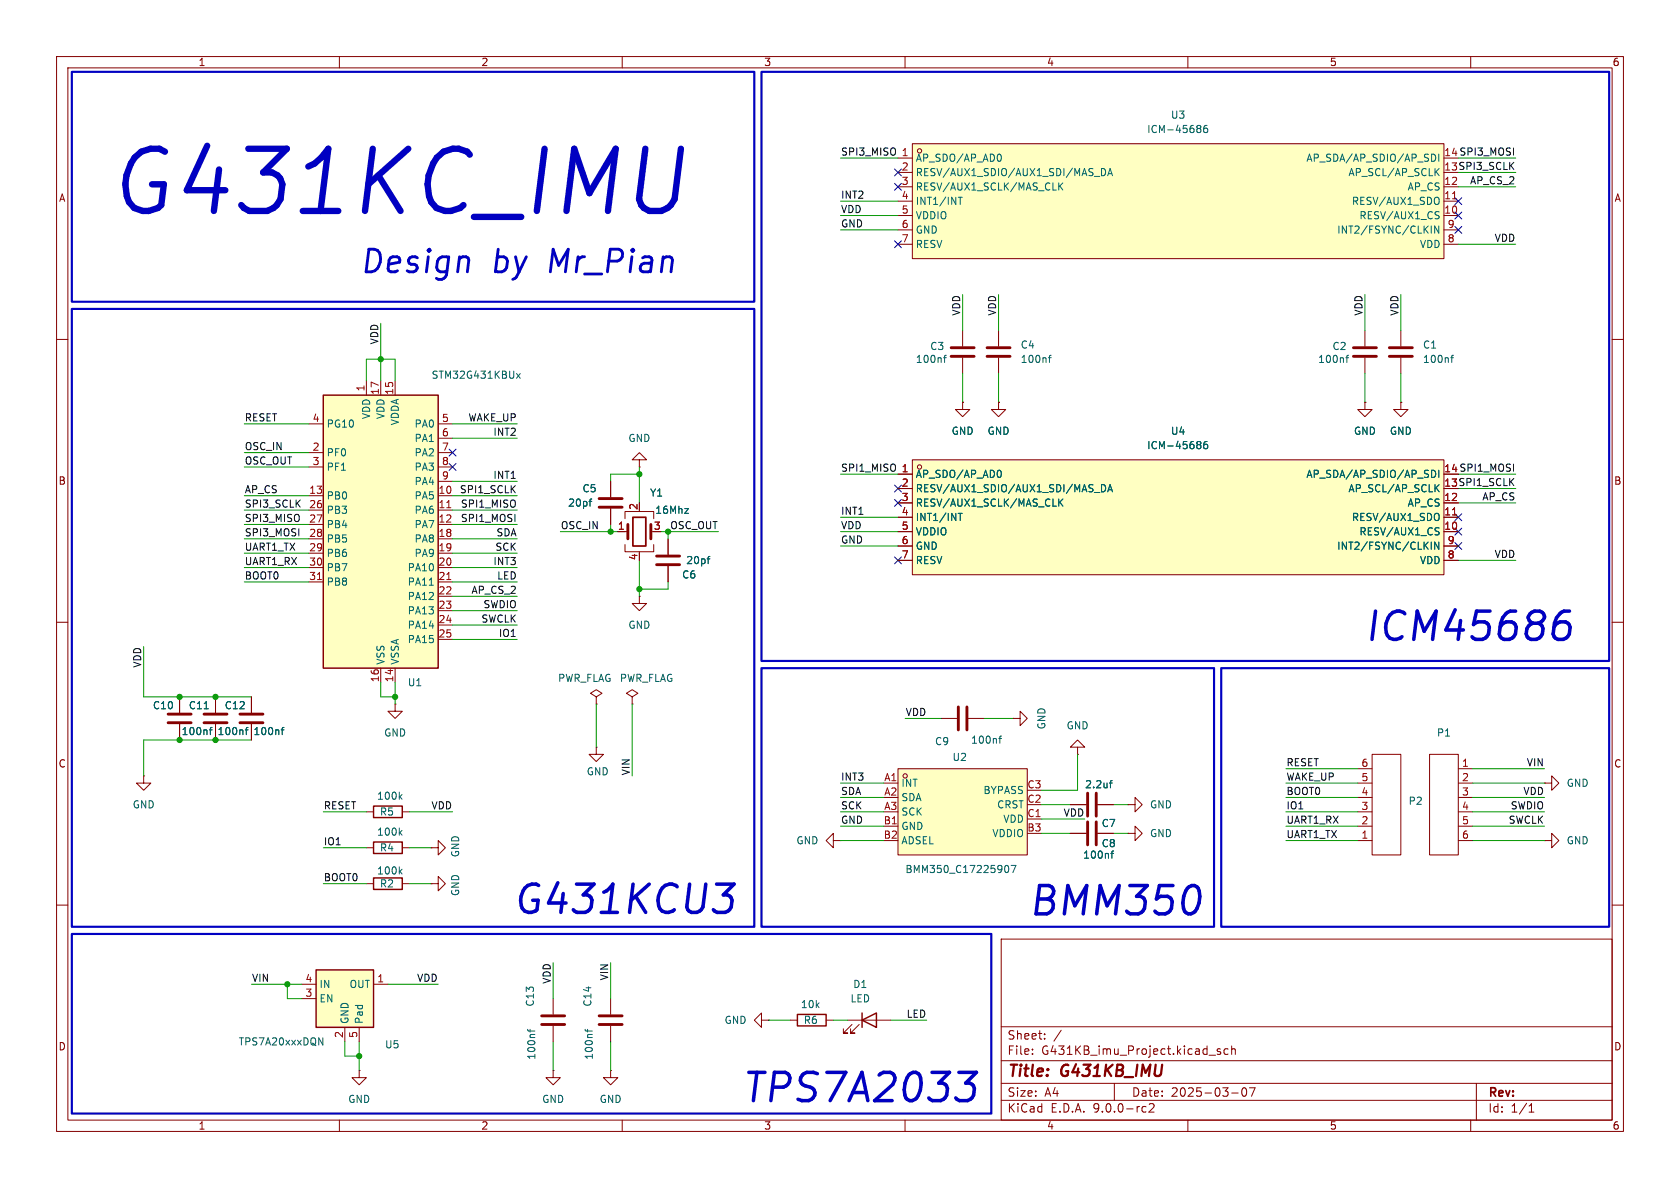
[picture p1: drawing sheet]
<svg xmlns="http://www.w3.org/2000/svg" width="297mm" height="210mm" viewBox="0 0 297 210" stroke-linecap="round" stroke-linejoin="round" font-family="sans-serif">
<g fill="none" stroke="#840000" stroke-width=".18">
<path d="M10 10h277v190h-277zM12 12h273v186h-273zM60 10v2M110 10v2M160 10v2M210 10v2M260 10v2M170.2 58.4v2.8M176.5 58.4v2.8M241.3 58.4v2.8M247.6 58.4v2.8M10 60h2"/>
<path d="M170.2 71.1v1.3h1.2l-1.2 1.3-1.3-1.3h1.3M170.2 71.1h.1M170.2 63.2v2.8M176.5 71.1v1.3h1.3l-1.3 1.3-1.2-1.3h1.2M176.5 71.1h.1M176.5 63.2v2.8M241.3 71.1v1.3h1.3l-1.3 1.3-1.3-1.3h1.3M241.3 71.1h.1M241.3 63.2v2.8M247.6 71.1v1.3h1.3l-1.3 1.3-1.2-1.3h1.2M247.6 71.1h.1M247.6 63.2v2.8"/>
<path d="M285 60h2M109.2 94h1.8M110.5 91.7v-1.3h5.1v1.3M110.5 96.3v1.2h5.1v-1.2M113 97.5v.3M118.1 95.3v2.7M10 110h2M113 105.4v1.3h1.3l-1.3 1.3-1.2-1.3h1.2M113 105.4h.1M118.1 100.1v2.8M285 110h2M25.4 137.2v1.2h1.3l-1.3 1.3-1.3-1.3h1.3"/>
<path d="M25.4 137.2h.1M69.8 124.5v1.2h1.3l-1.3 1.3-1.2-1.3h1.2M69.8 124.5h.1M240 135.9h2.6M240 138.4h2.6M242.6 133.4h5v17.7h-5zM252.7 133.4h5.1v17.7h-5.1zM257.8 135.9h2.5M257.8 138.4h2.5M273 138.4h1.3v-1.2l1.3 1.2-1.3 1.3v-1.3M273 138.4h.1M64.8 143.5h1.2"/>
<path d="M64.8 149.9h1.2M71.1 143.5h1.3M71.1 149.9h1.3M76.2 149.9h1.3v1.2l1.2-1.2-1.2-1.3v1.3M76.2 149.9h.1M240 141h2.6M240 143.5h2.6M240 146.1h2.6M240 148.6h2.6M257.8 141h2.5M257.8 143.5h2.5M257.8 146.1h2.5"/>
<path d="M257.8 148.6h2.5M273 148.6h1.3v-1.3l1.3 1.3-1.3 1.3v-1.3M273 148.6h.1M10 160h2M97.8 176.5v2.8M107.9 176.5v2.8M177 166h108v32h-108zM285 160h2M60 198v2M97.8 189.2v1.3h1.3l-1.3 1.3-1.3-1.3h1.3M97.8 189.2h.1M97.8 181.4v2.8"/>
<path d="M107.9 189.2v1.3h1.3l-1.3 1.3-1.2-1.3h1.2M107.9 189.2h.1M107.9 181.4v2.8M110 198v2M160 198v2M177 194.5h108M177 191.5h108M177 187.5h108M177 181.5h108M182.5 186.3v.1M182.5 185.5v.1M184.7 183.6v.1"/>
<path d="M184.7 182.8v.1M187.6 182.1l-1.3 2M197 191.5v3M202.2 195.6l.4 .1M202.6 196.5l-.4 .1M203.2 195.2l.5-.1 .3 .1v.3l-.9 1.1h.9M210 198v2M213.7 186.5h1.2M215.7 185.5l-.3-.1-.2 .2v.2l.5 .2v.3h-.5M217.1 185.5l-.4-.1-.3 .3v.4l.1 .2h.6M217.7 193.2h1.2M217.7 185.5l.3-.1 .3 .1 .1 .9"/>
<path d="M217.7 184.9v1.5M219.7 192.4l.2-.1a.81 .81 0 0 1 .6 .6 .81 .81 0 0 1-.3 .8l-.2 .1a.81 .81 0 0 1-.3-1.4zM220.9 192.3h1l-.7 1.5M260 198v2M261 191.5v6.5M270.3 196.6h.9M270.3 195.5l.4-.4v1.5"/>
</g>
<g fill="none" stroke="#840000" stroke-width=".51">
<path d="M168.1 61.5h4.1M168.1 63h4.1M174.5 61.5h4.1M174.5 63h4.1M239.3 61.5h4M239.3 63h4M245.6 61.5h4.1M245.6 63h4.1M111 92.7v2.6M115.1 92.7v2.6M116.1 99.8h4M116.1 98.3h4"/>
<path d="M95.8 179.6h4M105.9 179.6h4.1M95.8 181.1h4M105.9 181.1h4.1"/>
</g>
<path d="M111.9 91.4h2.3v5.1h-2.3z" fill="none" stroke="#840000" stroke-width=".3"/>
<g fill="none" stroke="#006464" stroke-width=".18">
<path d="M166.8 63.2h.5M167.3 62.8l-.3 .2v1.1M185.3 63.2h.5M185.8 62.8l-.3 .2v1.1M237.9 63.2h.5M238.4 62.8l-.3 .2v1.1M256.5 63.2h.5M257 62.8l-.3 .2v1.1M121 89.9h.7l-.7 .8h.7M125 98.8h.5M125.5 98.4h-.2M70.7 147.2l.4 .4"/>
<path d="M70.7 140.8l.4 .5M71.1 146.8l-.5 .5M71.1 140.4l-.5 .5M93.3 182l.2 .3h1.1M93.7 182v.4M103.4 182l.2 .3h1.1M103.9 182v.4"/>
</g>
<path d="M66 148.8h5.1v2.1h-5.1zM66 142.5h5.1v2h-5.1z" fill="none" stroke="#840000" stroke-width=".25"/>
<path d="M161.3 81.3h94v20.3h-94z" fill="#ffffc2"/>
<g fill="none" stroke="#840000" stroke-width=".18">
<path d="M158.7 83.8h2.6M158.7 86.4h2.6M158.7 88.9h2.6M158.7 91.4h2.6M158.7 94h2.6M158.7 96.5h2.6M158.7 99.1h2.6M161.3 81.3h94v20.3h-94zM255.3 88.9h2.5M255.3 91.4h2.5M255.3 94h2.5M255.3 96.5h2.5"/>
<path d="M255.3 99.1h2.5"/>
<circle cx="162.6" cy="82.6" r=".38"/>
</g>
<g fill="none" stroke="#006464" stroke-width=".18">
<path d="M211.8 78h.3l.2 .3-.2 .3M211.8 78.6h.3M212.1 78.6l.2 .2v.3l-.1 .2h-.4M213.4 78l-.4 .1a.86 .86 0 0 0 0 1.2l.5-.1v-.4l-.2-.3-.4 .1-.1 .2M169.4 90.7h.7M169.8 90.7v1.3M176.7 83.1a.79 .79 0 0 1 0 1.3M186.1 89.5h.7M187.2 88.2v1.3M187.4 88.8l.5 .7M187.9 88.2l-.7 .7M194.7 85.7a.64 .64 0 0 1 .8 .6 .64 .64 0 0 1-.8 .6z"/>
<path d="M195.8 86.9l.4-1.2 .5 1.2M195.9 86.6h.7M253 95.8v1.3M253.1 83.1a.64 .64 0 0 1 .7 .7 .64 .64 0 0 1-.7 .6M253.9 86.2l.5 .7M253.9 93.9l.4 .1 .1 .3-.2 .3h-.3M253.9 93.3l.5 .1M254.1 90.7l.1 .1a.81 .81 0 0 1-.1 1.2M254.4 83.1v1.3M254.4 95.8v1.3l-.8-1.3v1.3M254.4 85.7l-.7 .7"/>
</g>
<path d="M256.8 91h.7" fill="none" stroke="#a90000" stroke-width=".18"/>
<path d="M161.3 25.4h94v20.3h-94z" fill="#ffffc2"/>
<g fill="none" stroke="#840000" stroke-width=".18">
<path d="M158.7 27.9h2.6M158.7 30.5h2.6M158.7 33h2.6M158.7 35.6h2.6M158.7 38.1h2.6M161.3 25.4h94v20.3h-94zM255.3 33h2.5M255.3 35.6h2.5M255.3 38.1h2.5M158.7 40.6h2.6M158.7 43.2h2.6M255.3 40.6h2.5"/>
<path d="M255.3 43.2h2.5M107.9 85.1v2.8M107.9 89.9v2.8M38.1 123.2v2.8M38.1 128v2.8M105.4 132.1v1.3h-1.3l1.3 1.2 1.3-1.2h-1.3M105.4 132.1h.1M105.4 123.2l1-.6-1-.7-1 .7 1 .6v1.3M105.4 124.5h.1M111.8 123.2l1-.6-1-.7-1.1 .7 1.1 .6v1.3M111.8 124.5h.1M179.1 127h1.2v-1.3l1.3 1.3-1.3 1.3v-1.3"/>
<path d="M179.1 127h.1M190.5 132.1h1.3l-1.3-1.3-1.3 1.3h1.3v1.3M190.5 133.4h.1M64.8 156.2h1.2M71.1 156.2h1.3M76.2 156.2h1.3v-1.3l1.2 1.3-1.2 1.3v-1.3M76.2 156.2h.1M139.7 180.3h1.3M146 180.3h1.3M149.9 180.3h7.6M150.6 181.1l-1.5 1.5h.8h-.8v-.7M151.9 181.1l-1.5 1.5h.7h-.7v-.7"/>
<circle cx="162.6" cy="26.7" r=".38"/>
</g>
<g fill="none" stroke="#006464" stroke-width=".18">
<path d="M169.4 34.9h.7M169.8 34.9v1.2M176.7 27.2a.79 .79 0 0 1 0 1.3M186.1 33.6h.7M187.2 32.3v1.3M187.4 32.9l.5 .7M187.9 32.3l-.7 .8M194.7 29.8a.64 .64 0 0 1 .8 .6 .64 .64 0 0 1-.8 .7zM195.8 31.1l.4-1.3 .5 1.3M195.9 30.7h.7M211.8 22.2h.3l.2 .2-.2 .3M211.8 22.7h.3"/>
<path d="M212.1 22.7l.2 .3v.2l-.1 .2h-.4M213.4 22.2h-.4a.86 .86 0 0 0 0 1.2l.5-.1v-.4l-.2-.2h-.4l-.1 .2M253 39.9v1.3M253.1 27.2a.64 .64 0 0 1 .7 .7 .64 .64 0 0 1-.7 .6M253.9 30.3l.5 .8M253.9 38l.4 .1 .1 .3-.2 .3h-.3M253.9 37.4l.5 .1M254.1 34.9h.1a.81 .81 0 0 1-.1 1.2M254.4 27.2v1.3M254.4 39.9v1.3l-.8-1.3v1.3M254.4 29.8l-.7 .7M104.1 88.6h.5"/>
<path d="M104.6 88.2l-.2 .1M36.1 125.3h.7M43.4 129h.4M43.8 128.6l-.3 .2v1.1M70.7 154l.4 .5M71.1 153.7l-.5 .4"/>
</g>
<path d="M256.8 35.1h.7" fill="none" stroke="#a90000" stroke-width=".18"/>
<path d="M66 155.2h5.1v2h-5.1zM141 179.3h5v2.1h-5zM152.4 179.1v2.5M152.4 180.3l2.5-1.2v2.5z" fill="none" stroke="#840000" stroke-width=".25"/>
<path d="M105.9 88.1h4.1M105.9 89.7h4.1M36.1 126.2h4M36.1 127.8h4" fill="none" stroke="#840000" stroke-width=".51"/>
<path d="M55.9 171.5h10.1v10.1h-10.1z" fill="#ffffc2"/>
<path d="M55.9 171.5h10.1v10.1h-10.1z" fill="none" stroke="#840000" stroke-width=".25"/>
<g fill="none" stroke="#840000" stroke-width=".18">
<path d="M113 81.3h1.3l-1.3-1.3-1.2 1.3h1.2v1.3M113 82.6h.1M31.7 123.2v2.8M31.7 128v2.8M44.4 123.2v2.8M44.4 128v2.8M189.2 142.2h2.8M194.1 142.2h2.7M53.3 174h2.6M53.3 176.5h2.6M66 174h2.6M61 181.6v2.6"/>
<path d="M63.5 189.2v1.3h1.3l-1.3 1.3-1.3-1.3h1.3M63.5 189.2h.1M63.5 181.6v2.6M134.6 180.3v-1.2l-1.3 1.2 1.3 1.3v-1.3h1.3M135.9 180.3h.1"/>
</g>
<path d="M37 129h.5M37.5 128.6l-.3 .2v1.1M49.7 129h.5M50.2 128.6l-.3 .2v1.1M196.1 138.4h.5M196.6 138l-.3 .2v1.1M56.3 183.5l.8 1.2v-1.2" fill="none" stroke="#006464" stroke-width=".18"/>
<path d="M29.7 126.2h4.1M29.7 127.8h4.1M42.4 126.2h4.1M42.4 127.8h4.1M192.3 140.2v4.1M193.8 140.2v4.1" fill="none" stroke="#840000" stroke-width=".51"/>
<path d="M57.1 69.9h20.4v48.2h-20.4z" fill="#ffffc2"/>
<path d="M57.1 69.9h20.4v48.2h-20.4z" fill="none" stroke="#840000" stroke-width=".25"/>
<g fill="none" stroke="#840000" stroke-width=".18">
<path d="M54.6 74.9h2.5M64.8 67.3v2.6M67.3 67.3v2.6M69.8 67.3v2.6M77.5 74.9h2.5M77.5 77.5h2.5M54.6 80h2.5M54.6 82.6h2.5M54.6 87.6h2.5M54.6 90.2h2.5M54.6 92.7h2.5M54.6 95.3h2.5"/>
<path d="M54.6 97.8h2.5M77.5 80h2.5M77.5 82.6h2.5M77.5 87.6h2.5M77.5 90.2h2.5M77.5 92.7h2.5M77.5 95.3h2.5M77.5 97.8h2.5M77.5 85.1h2.5M54.6 100.3h2.5M54.6 102.9h2.5M67.3 118.1v2.6"/>
<path d="M69.8 118.1v2.6M77.5 100.3h2.5M77.5 102.9h2.5M77.5 105.4h2.5M77.5 108h2.5M77.5 110.5h2.5M77.5 113h2.5M147.3 148.6v-1.3l-1.3 1.3 1.3 1.3v-1.3h1.3M148.6 148.6h.1"/>
</g>
<path d="M79 89.8h.7M56.1 102.5h.7M79 102.5h.7" fill="none" stroke="#a90000" stroke-width=".18"/>
<path d="M91.3 66l.7 .9M92 66l-.7 .9M75.9 103.4h.7" fill="none" stroke="#006464" stroke-width=".18"/>
<path d="M158.7 135.9h22.9v15.2h-22.9z" fill="#ffffc2"/>
<g fill="none" stroke="#840000" stroke-width=".18">
<path d="M170.2 71.1h.1M176.5 71.1h.1M241.3 71.1h.1M247.6 71.1h.1M107.9 85.1v2.8M107.9 89.9v2.8M109.2 94h1.3M118.1 95.3v2.7M158.7 94h2.6M158.7 83.8h2.6M158.7 86.4h2.6M158.7 88.9h2.6"/>
<path d="M158.7 91.4h2.6M158.7 96.5h2.6M158.7 99.1h2.6M255.3 94h2.5M255.3 88.9h2.5M255.3 91.4h2.5M255.3 96.5h2.5M255.3 99.1h2.5M118.1 100.1v2.8M31.7 123.2v2.8M31.7 128v2.8M38.1 123.2v2.8"/>
<path d="M38.1 128v2.8M44.4 123.2v2.8M44.4 128v2.8M156.2 138.4h2.5M158.7 135.9h22.9v15.2h-22.9zM166.4 127h2.8M171.2 127h2.8M156.2 146.1h2.5M181.6 144.8h2.5M189.2 147.3h2.8M189.2 142.2h2.8M194.1 147.3h2.7"/>
<path d="M194.1 142.2h2.7M199.4 142.2h1.3v-1.2l1.2 1.2-1.2 1.3v-1.3M199.4 142.2h.1M199.4 147.3h1.3v-1.2l1.2 1.2-1.2 1.3v-1.3M199.4 147.3h.1"/>
<circle cx="160" cy="137.2" r=".38"/>
</g>
<g fill="none" stroke="#006464" stroke-width=".18">
<path d="M211.8 78h.3l.2 .3-.2 .3M211.8 78.6h.3M212.1 78.6l.2 .2v.3l-.1 .2h-.4M213.4 78l-.4 .1a.86 .86 0 0 0 0 1.2l.5-.1v-.4l-.2-.3-.4 .1-.1 .2M104.1 88.6h.5M104.6 88.2l-.2 .1M121 89.9h.7l-.7 .8h.7M125 98.8h.5M125.5 98.4h-.2M169.4 90.7h.7M169.8 90.7v1.3M176.7 83.1a.79 .79 0 0 1 0 1.3"/>
<path d="M186.1 89.5h.7M187.2 88.2v1.3M187.4 88.8l.5 .7M187.9 88.2l-.7 .7M194.7 85.7a.64 .64 0 0 1 .8 .6 .64 .64 0 0 1-.8 .6zM195.8 86.9l.4-1.2 .5 1.2M195.9 86.6h.7M253 95.8v1.3M253.1 83.1a.64 .64 0 0 1 .7 .7 .64 .64 0 0 1-.7 .6M253.9 86.2l.5 .7M253.9 93.9l.4 .1 .1 .3-.2 .3h-.3M253.9 93.3l.5 .1"/>
<path d="M254.1 90.7l.1 .1a.81 .81 0 0 1-.1 1.2M254.4 83.1v1.3M254.4 95.8v1.3l-.8-1.3v1.3M254.4 85.7l-.7 .7M36.1 125.3h.7M37 129h.5M37.5 128.6l-.3 .2v1.1M43.4 129h.4M43.8 128.6l-.3 .2v1.1M49.7 129h.5M50.2 128.6l-.3 .2v1.1M176.6 130.5h.5"/>
<path d="M177.1 130.1l-.3 .2v1.1M196.1 138.4h.5M196.6 138l-.3 .2v1.1M177.7 153.1l.2-.1a.68 .68 0 0 1 .4 .6 .68 .68 0 0 1-.4 .6l-.2-.1M178.8 153h.8l-.5 1.2M196.4 150.9h.5M196.6 150.5v1.2"/>
</g>
<path d="M169.4 125v4M170.9 125v4M192.3 145.3v4.1M193.8 145.3v4.1" fill="none" stroke="#840000" stroke-width=".51"/>
<g fill="none" stroke="#009600" stroke-width=".18">
<path d="M148.6 38.1h10.1M148.6 35.6h10.1M148.6 27.9h10.1M257.8 27.9h10.2M257.8 30.5h10.2M257.8 33h10.2M67.3 57.2v10.1M148.6 40.6h10.1M170.2 52.1v6.3M176.5 52.1v6.3M241.3 52.1v6.3M247.6 52.1v6.3"/>
<path d="M257.8 43.2h10.2M43.2 74.9h11.4M64.8 67.3v-3.8h5v3.8M80 77.5h11.4M80 74.9h11.4M170.2 66v5.1M176.5 66v5.1M241.3 66v5.1M247.6 66v5.1M43.2 97.8h11.4M43.2 95.3h11.4M43.2 92.7h11.4"/>
<path d="M43.2 90.2h11.4M43.2 87.6h11.4M43.2 80h11.4M43.2 82.6h11.4M80 97.8h11.4M80 95.3h11.4M80 92.7h11.4M80 85.1h11.4M80 90.2h11.4M80 87.6h11.4M99.1 94h10.1M107.9 92.7v1.3"/>
<path d="M113 82.6v6.3M113 99.1v6.3M113 83.8h-5.1v1.3M116.8 94h10.2M118.1 94v1.3M148.6 94h10.1M148.6 83.8h10.1M148.6 91.4h10.1M148.6 96.5h10.1M257.8 83.8h10.2M257.8 88.9h10.2M257.8 86.4h10.2"/>
<path d="M257.8 99.1h10.2M25.4 114.3v8.9h19M43.2 100.3h11.4M43.2 102.9h11.4M80 100.3h11.4M80 102.9h11.4M80 113h11.4M80 110.5h11.4M80 108h11.4M80 105.4h11.4M118.1 102.9v1.2h-5.1M44.4 130.8h-19v6.4"/>
<path d="M67.3 120.7v2.5h2.5M69.8 120.7v3.8M105.4 124.5v7.6M111.8 124.5v12.7M148.6 138.4h7.6M160 127h6.4M174 127h5.1M190.5 133.4v6.3h-6.4M227.3 138.4h12.7M227.3 135.9h12.7M260.3 138.4h12.7M260.3 135.9h12.7"/>
<path d="M57.1 156.2h7.7M57.1 143.5h7.7M57.1 149.9h7.7M72.4 156.2h3.8M72.4 143.5h7.6M72.4 149.9h3.8M148.6 143.5h7.6M148.6 141h7.6M148.6 148.6h7.6M148.6 146.1h7.6M184.1 147.3h5.1M184.1 142.2h5.1"/>
<path d="M184.1 144.8h7.7M196.8 147.3h2.6M196.8 142.2h2.6M227.3 143.5h12.7M227.3 141h12.7M227.3 148.6h12.7M227.3 146.1h12.7M260.3 143.5h12.7M260.3 141h12.7M260.3 148.6h12.7M260.3 146.1h12.7M44.4 174h8.9"/>
<path d="M50.8 174v2.5h2.5M68.6 174h8.9M97.8 170.2v6.3M107.9 170.2v6.3M61 184.2v2.5h2.5M63.5 184.2v5M97.8 184.2v5M107.9 184.2v5M135.9 180.3h3.8M147.3 180.3h2.6M157.5 180.3h6.3"/>
</g>
<g fill="none" stroke="#000084" stroke-width=".18">
<path d="M158.1 32.4l1.3 1.2M158.1 29.9l1.3 1.2M159.4 32.4l-1.3 1.2M159.4 29.9l-1.3 1.2M257.2 35l1.2 1.2M257.2 37.5l1.2 1.2M258.4 35l-1.2 1.2M258.4 37.5l-1.2 1.2M158.1 42.6l1.3 1.2M159.4 42.6l-1.3 1.2M257.2 40l1.2 1.2M258.4 40l-1.2 1.2"/>
<path d="M79.4 79.4l1.2 1.2M80.6 79.4l-1.2 1.2M79.4 81.9l1.2 1.3M80.6 81.9l-1.2 1.3M158.1 88.3l1.3 1.2M158.1 85.8l1.3 1.2M158.1 98.5l1.3 1.2M159.4 88.3l-1.3 1.2M159.4 85.8l-1.3 1.2M159.4 98.5l-1.3 1.2M257.2 93.4l1.2 1.2M257.2 90.8l1.2 1.2"/>
<path d="M257.2 95.9l1.2 1.2M258.4 93.4l-1.2 1.2M258.4 90.8l-1.2 1.2M258.4 95.9l-1.2 1.2"/>
</g>
<path d="M275.8 109.9h.9l.7 .5 .2 .5-.2 1.2a1.66 1.66 0 0 1-2 .9M277.5 108h-1l-.8 .5M126.7 156.3h3.1l-1.9 1.9M128.6 158.2l.4 .2 .4 .7-.1 1.2-.6 .8M169.5 189.6h3.1l-1.9 1.9h.7l.5 .2 .4 .7-.2 1.2-.5 .7-.6 .3" fill="none" stroke="#0000c2" stroke-width=".63"/>
<path d="M82.9 46l-.3 2.1" fill="none" stroke="#0000c2" stroke-width=".5"/>
<path d="M12.7 12.7h120.6v40.6h-120.6zM134.6 12.7h149.9v104.1h-149.9zM12.7 54.6h120.6v109.2h-120.6zM134.6 118.1h80v45.7h-80zM215.9 118.1h68.6v45.7h-68.6zM12.7 165.1h162.6v31.8h-162.6z" fill="none" stroke="#0000c2" stroke-width=".38"/>
<path d="M256.8 91h.7" fill="none" stroke="#a90000" stroke-width=".18"/>
<g fill="#009600" stroke="#009600" stroke-width=".18">
<circle cx="113" cy="104.1" r=".46"/>
<circle cx="118.1" cy="94" r=".46"/>
<circle cx="113" cy="83.8" r=".46"/>
<circle cx="107.9" cy="94" r=".46"/>
<circle cx="63.5" cy="186.7" r=".46"/>
<circle cx="50.8" cy="174" r=".46"/>
<circle cx="69.8" cy="123.2" r=".46"/>
<circle cx="31.7" cy="130.8" r=".46"/>
<circle cx="31.7" cy="123.2" r=".46"/>
<circle cx="38.1" cy="123.2" r=".46"/>
<circle cx="38.1" cy="130.8" r=".46"/>
<circle cx="67.3" cy="63.5" r=".46"/>
</g>
<text font-size="15.3" fill="#0000c2" x="19" y="39.4">G431KC_IMU</text>
<g font-size="7" fill="#0000c2">
<text x="241" y="114.2">ICM45686</text>
<text x="90.4" y="162.4">G431KCU3</text>
<text x="181.6" y="162.7">BMM350</text>
<text x="130.9" y="195.7">TPS7A2033</text>
</g>
<g font-size="5.6" fill="#0000c2">
<text x="63.4" y="49">Design</text>
<text x="87" y="49">by</text>
<text x="97.4" y="49">Mr_Pian</text>
</g>
<g font-size="2.8" fill="#840000">
<text x="178" y="190.9">Title:</text>
<text x="187.7" y="190.9">G431KB_IMU</text>
</g>
<g font-size="2.1" fill="#840000">
<text x="178" y="184">Sheet:</text>
<text x="178" y="186.7">File:</text>
<text x="184.1" y="186.7">G431KB_imu_Project.kicad_sch</text>
<text x="178" y="196.9">KiCad</text>
<text x="178" y="194.1">Size:</text>
<text x="184.7" y="194.1">A4</text>
<text x="185.7" y="196.9">E.D.A.</text>
<text x="193.3" y="196.9">9.0.0-rc2</text>
<text x="200" y="194.1">Date:</text>
<text x="207" y="194.1">2025-03-07</text>
<text x="263" y="194.3">Rev:</text>
<text x="263" y="196.9">Id:</text>
<text x="267.1" y="196.9">1/1</text>
</g>
<g font-size="1.8" fill="#840000">
<text x="35" y="11.9">1</text>
<text x="85" y="11.9">2</text>
<text x="135" y="11.9">3</text>
<text x="185" y="11.9">4</text>
<text x="235" y="11.9">5</text>
<text x="285" y="11.9">6</text>
<text x="10.3" y="35.9">A</text>
<text x="285.3" y="35.9">A</text>
<text x="255.2" y="83.6">14 SPI1_MOSI</text>
<text x="10.3" y="85.9">B</text>
<text x="255.2" y="86.1">13 SPI1_SCLK</text>
<text x="285.3" y="85.9">B</text>
<text x="10.3" y="135.9">C</text>
<text x="285.3" y="135.9">C</text>
<text x="10.3" y="185.9">D</text>
<text x="285.3" y="185.9">D</text>
<text x="35" y="199.9">1</text>
<text x="85" y="199.9">2</text>
<text x="135" y="199.9">3</text>
<text x="185" y="199.9">4</text>
<text x="235" y="199.9">5</text>
<text x="285" y="199.9">6</text>
</g>
<g font-size="1.8" fill="#006464">
<text x="202.7" y="23.7">ICM-45686</text>
<text x="206.9" y="21.2">U3</text>
<text x="161.8" y="28.8">AP_SDO/AP_AD0</text>
<text x="230.9" y="28.8">AP_SDA/AP_SDIO/AP_SDI</text>
<text x="161.8" y="31.3">RESV/AUX1_SDIO/AUX1_SDI/MAS_DA</text>
<text x="161.8" y="33.9">RESV/AUX1_SCLK/MAS_CLK</text>
<text x="238.3" y="31.3">AP_SCL/AP_SCLK</text>
<text x="248.8" y="33.9">AP_CS</text>
<text x="161.8" y="36.4">INT1/INT</text>
<text x="161.8" y="39">VDDIO</text>
<text x="161.8" y="41.5">GND</text>
<text x="236.3" y="41.5">INT2/FSYNC/CLKIN</text>
<text x="238.9" y="36.4">RESV/AUX1_SDO</text>
<text x="240.2" y="39">RESV/AUX1_CS</text>
<text x="161.8" y="44">RESV</text>
<text x="250.9" y="44">VDD</text>
<text x="161.8" y="64.4">100nf</text>
<text x="164.3" y="62.1">C3</text>
<text x="180.3" y="61.8">C4</text>
<text x="180.3" y="64.4">100nf</text>
<text x="232.9" y="64.4">100nf</text>
<text x="235.5" y="62.1">C2</text>
<text x="251.5" y="61.8">C1</text>
<text x="251.5" y="64.4">100nf</text>
<text x="76.2" y="67.2">STM32G431KBUx</text>
<text x="57.7" y="75.8">PG10</text>
<text x="65.6" y="74.2" transform="rotate(-90 65.6 74.2)">VDD</text>
<text x="68.2" y="74.2" transform="rotate(-90 68.2 74.2)">VDD</text>
<text x="70.7" y="75.3" transform="rotate(-90 70.7 75.3)">VDDA</text>
<text x="73.2" y="75.8">PA0</text>
<text x="168.1" y="77.1">GND</text>
<text x="174.5" y="77.1">GND</text>
<text x="206.9" y="77.1">U4</text>
<text x="239.3" y="77.1">GND</text>
<text x="245.6" y="77.1">GND</text>
<text x="57.7" y="80.9">PF0</text>
<text x="57.7" y="83.4">PF1</text>
<text x="73.2" y="78.3">PA1</text>
<text x="73.2" y="80.9">PA2</text>
<text x="73.2" y="83.4">PA3</text>
<text x="111" y="78.3">GND</text>
<text x="202.7" y="79.6">ICM-45686</text>
<text x="57.7" y="88.5">PB0</text>
<text x="73.2" y="86">PA4</text>
<text x="73.2" y="88.5">PA5</text>
<text x="100.3" y="89.8">20pf</text>
<text x="102.9" y="87.2">C5</text>
<text x="114.8" y="88">Y1</text>
<text x="161.8" y="84.7">AP_SDO/AP_AD0</text>
<text x="161.8" y="87.2">RESV/AUX1_SDIO/AUX1_SDI/MAS_DA</text>
<text x="161.8" y="89.8">RESV/AUX1_SCLK/MAS_CLK</text>
<text x="230.9" y="84.7">AP_SDA/AP_SDIO/AP_SDI</text>
<text x="238.3" y="87.2">AP_SCL/AP_SCLK</text>
<text x="248.8" y="89.8">AP_CS</text>
<text x="57.7" y="91">PB3</text>
<text x="57.7" y="93.6">PB4</text>
<text x="73.2" y="91">PA6</text>
<text x="73.2" y="93.6">PA7</text>
<text x="115.7" y="91">16Mhz</text>
<text x="161.8" y="92.3">INT1/INT</text>
<text x="161.8" y="94.8">VDDIO</text>
<text x="238.9" y="92.3">RESV/AUX1_SDO</text>
<text x="240.2" y="94.8">RESV/AUX1_CS</text>
<text x="57.7" y="96.1">PB5</text>
<text x="57.7" y="98.7">PB6</text>
<text x="57.7" y="101.2">PB7</text>
<text x="72" y="101.2">PA10</text>
<text x="73.2" y="96.1">PA8</text>
<text x="73.2" y="98.7">PA9</text>
<text x="121.2" y="99.9">20pf</text>
<text x="161.8" y="97.4">GND</text>
<text x="161.8" y="99.9">RESV</text>
<text x="236.3" y="97.4">INT2/FSYNC/CLKIN</text>
<text x="250.9" y="99.9">VDD</text>
<text x="57.7" y="103.7">PB8</text>
<text x="72" y="103.7">PA11</text>
<text x="72" y="106.3">PA12</text>
<text x="120.5" y="102.5">C6</text>
<text x="72" y="108.8">PA13</text>
<text x="72" y="111.4">PA14</text>
<text x="72" y="113.9">PA15</text>
<text x="111" y="111.4">GND</text>
<text x="68.2" y="117.6" transform="rotate(-90 68.2 117.6)">VSS</text>
<text x="70.7" y="117.6" transform="rotate(-90 70.7 117.6)">VSSA</text>
<text x="26.9" y="125.6">C10</text>
<text x="33.3" y="125.6">C11</text>
<text x="39.6" y="125.6">C12</text>
<text x="72" y="121.5">U1</text>
<text x="98.6" y="120.8">PWR_FLAG PWR_FLAG</text>
<text x="32" y="130.1">100nf</text>
<text x="38.4" y="130.1">100nf</text>
<text x="44.7" y="130.1">100nf</text>
<text x="67.8" y="130.4">GND</text>
<text x="165.2" y="131.9">C9</text>
<text x="171.6" y="131.7">100nf</text>
<text x="185" y="129" transform="rotate(-90 185 129)">GND</text>
<text x="188.5" y="129.1">GND</text>
<text x="253.9" y="130.4">P1</text>
<text x="103.6" y="137.3">GND</text>
<text x="168.3" y="134.7">U2</text>
<text x="23.4" y="143.1">GND</text>
<text x="66.6" y="141.6">100k</text>
<text x="159.3" y="139.3">INT</text>
<text x="159.3" y="141.8">SDA</text>
<text x="173.8" y="140.6">BYPASS</text>
<text x="176.2" y="143.1">CRST</text>
<text x="191.7" y="139.5">2.2uf</text>
<text x="203.2" y="143.1">GND</text>
<text x="248.9" y="142.5">P2</text>
<text x="276.9" y="139.3">GND</text>
<text x="66.6" y="147.9">100k</text>
<text x="67.1" y="144.4">R5</text>
<text x="140.7" y="149.5">GND</text>
<text x="159.3" y="144.4">SCK</text>
<text x="159.3" y="146.9">GND</text>
<text x="159.3" y="149.5">ADSEL</text>
<text x="175.3" y="148.2">VDDIO</text>
<text x="177.3" y="145.6">VDD</text>
<text x="194.7" y="146.4">C7</text>
<text x="194.7" y="150">C8</text>
<text x="203.2" y="148.2">GND</text>
<text x="276.9" y="149.5">GND</text>
<text x="66.6" y="154.8">100k</text>
<text x="67.1" y="150.7">R4</text>
<text x="81.4" y="151.6" transform="rotate(-90 81.4 151.6)">GND</text>
<text x="160" y="154.5">BMM350_C17225907</text>
<text x="191.4" y="152">100nf</text>
<text x="67.1" y="157.1">R2</text>
<text x="81.4" y="158.5" transform="rotate(-90 81.4 158.5)">GND</text>
<text x="56.4" y="174.9">IN</text>
<text x="56.4" y="177.4">EN</text>
<text x="61.7" y="174.9">OUT</text>
<text x="94.6" y="178" transform="rotate(-90 94.6 178)">C13</text>
<text x="104.7" y="178" transform="rotate(-90 104.7 178)">C14</text>
<text x="141.5" y="178.4">10k</text>
<text x="150.3" y="177.4">LED</text>
<text x="150.7" y="174.9">D1</text>
<text x="42.1" y="185">TPS7A20xxxDQN</text>
<text x="61.8" y="181.1" transform="rotate(-90 61.8 181.1)">GND</text>
<text x="64.4" y="181.1" transform="rotate(-90 64.4 181.1)">Pad</text>
<text x="68" y="185.5">U5</text>
<text x="128" y="181.2">GND</text>
<text x="142" y="181.2">R6</text>
<text x="94.8" y="187.4" transform="rotate(-90 94.8 187.4)">100nf</text>
<text x="105" y="187.4" transform="rotate(-90 105 187.4)">100nf</text>
<text x="61.5" y="195.2">GND</text>
<text x="95.8" y="195.2">GND</text>
<text x="105.9" y="195.2">GND</text>
</g>
<g font-size="1.8" fill="#0f0f0f">
<text x="148.6" y="27.6">SPI3_MISO</text>
<text x="255.2" y="27.7">14 SPI3_MOSI</text>
<text x="148.6" y="35.2">INT2</text>
<text x="255.2" y="30.2">13 SPI3_SCLK</text>
<text x="259.8" y="32.7">AP_CS_2</text>
<text x="148.6" y="37.8">VDD</text>
<text x="148.6" y="40.3">GND</text>
<text x="264.1" y="42.8">VDD</text>
<text x="169.8" y="55.9" transform="rotate(-90 169.8 55.9)">VDD</text>
<text x="176.2" y="55.9" transform="rotate(-90 176.2 55.9)">VDD</text>
<text x="241" y="55.9" transform="rotate(-90 241 55.9)">VDD</text>
<text x="247.3" y="55.9" transform="rotate(-90 247.3 55.9)">VDD</text>
<text x="67" y="61" transform="rotate(-90 67 61)">VDD</text>
<text x="43.2" y="74.6">RESET</text>
<text x="82.7" y="74.6">WAKE_UP</text>
<text x="87.1" y="77.1">INT2</text>
<text x="43.2" y="79.7">OSC_IN</text>
<text x="43.2" y="82.2">OSC_OUT</text>
<text x="148.6" y="83.5">SPI1_MISO</text>
<text x="43.2" y="87.3">AP_CS</text>
<text x="43.2" y="89.8">SPI3_SCLK</text>
<text x="81.2" y="87.3">SPI1_SCLK</text>
<text x="81.4" y="89.8">SPI1_MISO</text>
<text x="87.1" y="84.7">INT1</text>
<text x="262" y="88.6">AP_CS</text>
<text x="43.2" y="94.9">SPI3_MOSI</text>
<text x="43.2" y="92.4">SPI3_MISO</text>
<text x="81.4" y="92.4">SPI1_MOSI</text>
<text x="87.7" y="94.9">SDA</text>
<text x="99.1" y="93.6">OSC_IN</text>
<text x="118.4" y="93.6">OSC_OUT</text>
<text x="148.6" y="91.1">INT1</text>
<text x="148.6" y="93.6">VDD</text>
<text x="43.2" y="97.4">UART1_TX</text>
<text x="43.2" y="100">UART1_RX</text>
<text x="87.1" y="100">INT3</text>
<text x="87.5" y="97.4">SCK</text>
<text x="148.6" y="96.2">GND</text>
<text x="264.1" y="98.7">VDD</text>
<text x="43.2" y="102.5">BOOT0</text>
<text x="83.3" y="105.1">AP_CS_2</text>
<text x="85.4" y="107.6">SWDIO</text>
<text x="87.8" y="102.5">LED</text>
<text x="85" y="110.1">SWCLK</text>
<text x="88.1" y="112.7">IO1</text>
<text x="25.1" y="118.1" transform="rotate(-90 25.1 118.1)">VDD</text>
<text x="160" y="126.7">VDD</text>
<text x="111.4" y="137.2" transform="rotate(-90 111.4 137.2)">VIN</text>
<text x="227.3" y="135.5">RESET</text>
<text x="269.8" y="135.5">VIN</text>
<text x="57.1" y="143.2">RESET</text>
<text x="76.2" y="143.2">VDD</text>
<text x="148.6" y="140.6">SDA</text>
<text x="148.6" y="143.2">SCK</text>
<text x="148.6" y="138.1">INT3</text>
<text x="227.3" y="140.6">BOOT0</text>
<text x="227.3" y="138.1">WAKE_UP</text>
<text x="227.3" y="143.2">IO1</text>
<text x="267" y="143.2">SWDIO</text>
<text x="269.2" y="140.6">VDD</text>
<text x="57.1" y="149.5">IO1</text>
<text x="148.6" y="145.7">GND</text>
<text x="187.9" y="144.4">VDD</text>
<text x="227.3" y="148.2">UART1_TX</text>
<text x="227.3" y="145.7">UART1_RX</text>
<text x="266.6" y="145.7">SWCLK</text>
<text x="57.1" y="155.9">BOOT0</text>
<text x="44.4" y="173.6">VIN</text>
<text x="73.6" y="173.6">VDD</text>
<text x="107.6" y="173.4" transform="rotate(-90 107.6 173.4)">VIN</text>
<text x="97.4" y="174" transform="rotate(-90 97.4 174)">VDD</text>
<text x="160.2" y="180">LED</text>
</g>
<g font-size="1.8" fill="#a90000">
<text x="159.3" y="27.7">1</text>
<text x="159.3" y="30.2">2</text>
<text x="159.3" y="32.8">3</text>
<text x="159.3" y="35.3">4</text>
<text x="255.2" y="32.8">12</text>
<text x="255.2" y="35.3">11</text>
<text x="159.3" y="37.8">5</text>
<text x="159.3" y="40.4">6</text>
<text x="255.2" y="37.8">10</text>
<text x="255.8" y="40.4">9</text>
<text x="159.3" y="42.9">7</text>
<text x="255.8" y="42.9">8</text>
<text x="64.5" y="69.3" transform="rotate(-90 64.5 69.3)">1</text>
<text x="67.1" y="69.9" transform="rotate(-90 67.1 69.9)">17</text>
<text x="69.6" y="69.9" transform="rotate(-90 69.6 69.9)">15</text>
<text x="55.2" y="74.7">4</text>
<text x="78" y="74.7">5</text>
<text x="78" y="77.2">6</text>
<text x="55.2" y="79.8">2</text>
<text x="55.2" y="82.3">3</text>
<text x="78" y="79.8">7</text>
<text x="78" y="82.3">8</text>
<text x="159.3" y="83.6">1</text>
<text x="255.2" y="83.6">14</text>
<text x="54.6" y="87.4">13</text>
<text x="54.6" y="89.9">26</text>
<text x="77.4" y="87.4">10</text>
<text x="77.4" y="89.9">11</text>
<text x="78" y="84.8">9</text>
<text x="159.3" y="86.1">2</text>
<text x="159.3" y="88.6">3</text>
<text x="255.2" y="88.6">12</text>
<text x="255.2" y="86.1">13</text>
<text x="54.6" y="92.5">27</text>
<text x="54.6" y="95">28</text>
<text x="77.4" y="92.5">12</text>
<text x="77.4" y="95">18</text>
<text x="109.1" y="93.7">1</text>
<text x="112.8" y="90.2" transform="rotate(-90 112.8 90.2)">2</text>
<text x="115.5" y="93.7">3</text>
<text x="159.3" y="91.2">4</text>
<text x="159.3" y="93.7">5</text>
<text x="255.2" y="91.2">11</text>
<text x="255.2" y="93.7">10</text>
<text x="54.6" y="97.5">29</text>
<text x="54.6" y="100.1">30</text>
<text x="77.4" y="97.5">19</text>
<text x="77.4" y="100.1">20</text>
<text x="112.8" y="99.1" transform="rotate(-90 112.8 99.1)">4</text>
<text x="159.3" y="96.3">6</text>
<text x="159.3" y="98.8">7</text>
<text x="255.8" y="96.3">9</text>
<text x="255.8" y="98.8">8</text>
<text x="54.6" y="102.6">31</text>
<text x="77.4" y="102.6">21</text>
<text x="77.4" y="105.2">22</text>
<text x="77.4" y="107.7">23</text>
<text x="77.4" y="110.2">24</text>
<text x="77.4" y="112.8">25</text>
<text x="67.1" y="120.7" transform="rotate(-90 67.1 120.7)">16</text>
<text x="69.6" y="120.7" transform="rotate(-90 69.6 120.7)">14</text>
<text x="240.6" y="135.6">6</text>
<text x="258.4" y="135.6">1</text>
<text x="156.2" y="138.2">A1</text>
<text x="156.2" y="140.7">A2</text>
<text x="156.2" y="143.3">A3</text>
<text x="181.5" y="139.4">C3</text>
<text x="181.5" y="142">C2</text>
<text x="240.6" y="143.3">3</text>
<text x="240.6" y="140.7">4</text>
<text x="240.6" y="138.2">5</text>
<text x="258.4" y="138.2">2</text>
<text x="258.4" y="140.7">3</text>
<text x="258.4" y="143.3">4</text>
<text x="156.1" y="145.8">B1</text>
<text x="156.1" y="148.3">B2</text>
<text x="181.5" y="144.5">C1</text>
<text x="181.5" y="147.1">B3</text>
<text x="240.6" y="148.3">1</text>
<text x="240.6" y="145.8">2</text>
<text x="258.4" y="145.8">5</text>
<text x="258.4" y="148.3">6</text>
<text x="53.9" y="173.7">4</text>
<text x="66.6" y="173.7">1</text>
<text x="53.9" y="176.3">3</text>
<text x="60.7" y="183.6" transform="rotate(-90 60.7 183.6)">2</text>
<text x="63.2" y="183.6" transform="rotate(-90 63.2 183.6)">5</text>
</g>
</svg>
